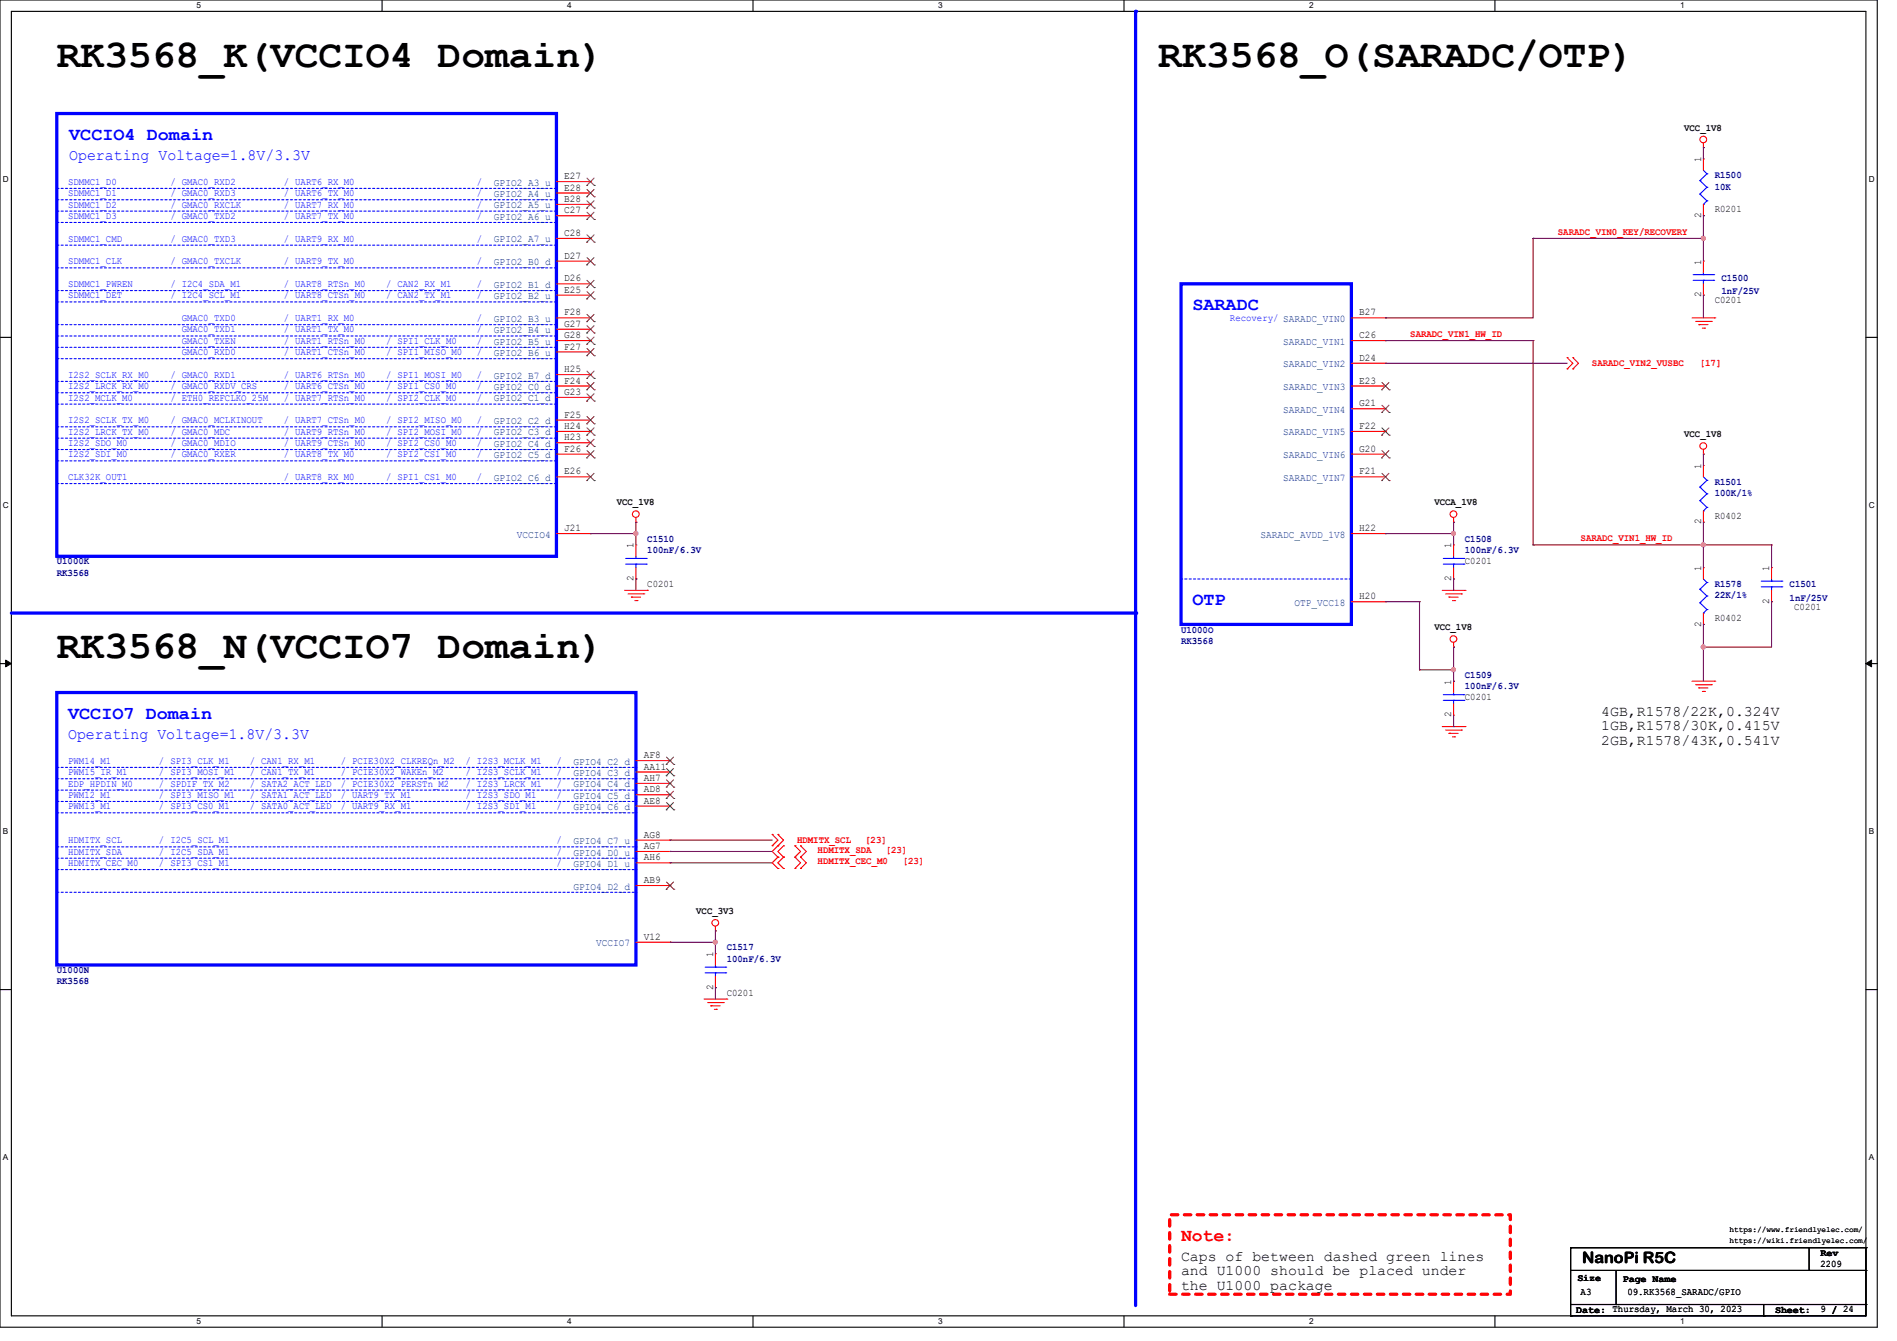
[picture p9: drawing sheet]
<svg xmlns="http://www.w3.org/2000/svg" width="297mm" height="210mm" viewBox="0 0 297 210" stroke-linecap="round" stroke-linejoin="round" font-family="sans-serif">
<path d="M0 0h293.9v207.9h-293.9zM1.8 1.8h290.3v204.3h-290.3z" fill="none" stroke="#000" stroke-width=".17"/>
<g fill="#fff">
<path d="M30.8 .2h.7v1.4h-.7z"/>
<path d="M30.8 206.2h.7v1.4h-.7z"/>
</g>
<path d="M59.8 0v1.8M59.8 206.1v1.8" fill="none" stroke="#000" stroke-width=".17"/>
<g fill="#fff">
<path d="M88.8 .2h.7v1.4h-.7z"/>
<path d="M88.8 206.2h.7v1.4h-.7z"/>
</g>
<path d="M117.9 0v1.8M117.9 206.1v1.8" fill="none" stroke="#000" stroke-width=".17"/>
<g fill="#fff">
<path d="M146.9 .2h.7v1.4h-.7z"/>
<path d="M146.9 206.2h.7v1.4h-.7z"/>
</g>
<path d="M176 0v1.8M176 206.1v1.8" fill="none" stroke="#000" stroke-width=".17"/>
<g fill="#fff">
<path d="M205 .2h.7v1.4h-.7z"/>
<path d="M205 206.2h.7v1.4h-.7z"/>
</g>
<path d="M234.1 0v1.8M234.1 206.1v1.8" fill="none" stroke="#000" stroke-width=".17"/>
<g fill="#fff">
<path d="M263.1 .2h.6v1.4h-.6z"/>
<path d="M263.1 206.2h.6v1.4h-.6z"/>
<path d="M.5 27.3h.9v1.4h-.9z"/>
<path d="M292.6 27.3h.9v1.4h-.9z"/>
<path d="M.5 78.4h.9v1.4h-.9z"/>
<path d="M292.6 78.4h.9v1.4h-.9z"/>
</g>
<path d="M0 52.8h1.8M292.1 52.8h1.8" fill="none" stroke="#000" stroke-width=".17"/>
<g fill="#fff">
<path d="M.5 129.5h.8v1.4h-.8z"/>
<path d="M292.6 129.5h.8v1.4h-.8z"/>
</g>
<path d="M0 103.9h1.8M292.1 103.9h1.8" fill="none" stroke="#000" stroke-width=".17"/>
<path d="M.9 103.4l.9 .5-.9 .5zM292.1 103.9l.9-.5v1z" fill="#000" stroke="#000" stroke-width=".16"/>
<g fill="#fff">
<path d="M.5 180.5h.8v1.4h-.8z"/>
<path d="M292.6 180.5h.8v1.4h-.8z"/>
</g>
<path d="M0 155h1.8M292.1 155h1.8" fill="none" stroke="#000" stroke-width=".17"/>
<path d="M1.8 96h176" fill="none" stroke="#00f" stroke-width=".51"/>
<circle cx="177.8" cy="96" r=".25" fill="#00f"/>
<path d="M177.8 1.8v94.2" fill="none" stroke="#00f" stroke-width=".51"/>
<circle cx="177.8" cy="1.8" r=".25" fill="#00f"/>
<path d="M183.1 190.2h53.4v12.5h-53.4z" fill="none" stroke="#f00" stroke-width=".51" stroke-dasharray="1 1"/>
<path d="M177.8 96v108.5" fill="none" stroke="#00f" stroke-width=".51"/>
<circle cx="177.8" cy="96" r=".25" fill="#00f"/>
<g fill="none" stroke="#f00" stroke-width=".17">
<path d="M87.1 28.4h5.4M87.1 30.2h5.4M87.1 32h5.4M87.1 33.8h5.4M87.1 37.3h5.4M92.5 28.4h.1M92.5 30.2h.1M92.5 32h.1M92.5 33.8h.1M92.5 37.3h.1M266.7 23.1h.1M266.7 24.9h.1"/>
<path d="M266.7 33.8h.1M266.7 22.4v.7M266.7 24.9v1.8M266.7 32v1.8M87.1 49.8h5.4M87.1 40.9h5.4M87.1 44.4h5.4M87.1 46.2h5.4M87.1 51.6h5.4M87.1 53.3h5.4M87.1 55.1h5.4M87.1 58.7h5.4"/>
<path d="M92.5 40.9h.1M92.5 44.4h.1M92.5 46.2h.1M92.5 49.8h.1M92.5 51.6h.1M92.5 53.3h.1M92.5 55.1h.1M92.5 58.7h.1M211.6 49.8h5.3M211.6 53.3h5.3M211.6 56.9h5.3M216.9 49.8h.1"/>
<path d="M216.9 53.3h.1M216.9 56.9h.1M245.4 57.8h.1M245.4 56h.1M245.4 56l.9 .9-.9 .9M246.3 57.8h.1M246.3 56h.1M246.3 56l.8 .9-.8 .9M264.9 49.8h3.6M265.5 50.3h2.4M266 50.8h.1M266 50.8h1.4"/>
<path d="M266.5 51.4h.4M266.7 40.9h.1M266.7 46.2h.1M266.7 40.9v1.8M266.7 44.4v1.8M266.9 51.4h.1M267.9 50.3h.1M268.5 49.8h.1M87.1 60.5h5.4M87.1 62.2h5.4M87.1 65.8h5.4M87.1 67.6h5.4"/>
<path d="M87.1 69.3h5.4M87.1 71.1h5.4M87.1 74.7h5.4M92.5 60.5h.1M92.5 62.2h.1M92.5 65.8h.1M92.5 67.6h.1M92.5 69.3h.1M92.5 71.1h.1M92.5 74.7h.1M211.6 60.5h5.3M211.6 67.6h5.3"/>
<path d="M211.6 71.1h5.3M211.6 74.7h5.3M211.6 64h5.3M216.9 60.5h.1M216.9 64h.1M216.9 67.6h.1M216.9 71.1h.1M216.9 74.7h.1M266.7 71.1h.1M266.7 72.9h.1M266.7 70.4v.7M266.7 72.9v1.8"/>
<path d="M87.1 83.6h5.4M92.5 83.6h.1M97.8 92.5h3.5M98.3 93h2.5M98.8 93.5h.1M98.8 93.5h1.5M99.4 94.1h.3M99.6 81.8h.1M99.6 85.3h.1M99.6 90.7h.1M99.6 81.1v.7M99.6 85.3v1.8"/>
<path d="M99.6 88.9v1.8M99.7 94.1h.1M100.8 93h.1M101.3 92.5h.1M211.6 83.6h5.3M211.6 94.2h5.3M216.9 83.6h.1M216.9 94.2h.1M225.8 92.5h3.6M226.4 93h2.4M226.9 93.5h.1M226.9 93.5h1.4"/>
<path d="M227.4 94.1h.4M227.6 81.8h.1M227.6 85.3h.1M227.6 90.7h.1M227.6 81.1v.7M227.6 85.3v1.8M227.6 88.9v1.8M227.8 94.1h.1M228.8 93h.1M229.4 92.5h.1M266.7 81.8h.1M266.7 88.9h.1"/>
<path d="M266.7 97.8h.1M266.7 80v1.8M266.7 88.9v1.8M266.7 96v1.8M277.4 88.9h.1M277.4 94.2h.1M277.4 88.9v1.8M277.4 92.5v1.7M99.6 119.1h5.3M104.9 119.1h.1M225.8 113.8h3.6M226.4 114.3h2.4"/>
<path d="M226.9 114.9h.1M226.9 114.9h1.4M227.4 115.4h.4M227.6 101.3h.1M227.6 106.7h.1M227.6 112h.1M227.6 100.6v.7M227.6 106.7v1.8M227.6 110.2v1.8M227.8 115.4h.1M228.8 114.3h.1M229.4 113.8h.1"/>
<path d="M264.9 106.7h3.6M265.5 107.2h2.4M266 107.7h.1M266 107.7h1.4M266.5 108.3h.4M266.9 108.3h.1M267.9 107.2h.1M268.5 106.7h.1M99.6 120.9h5.3M99.6 122.7h5.3M99.6 124.5h5.3M99.6 126.2h5.3"/>
<path d="M99.6 131.6h5.3M99.6 133.4h5.3M99.6 135.1h5.3M99.6 138.7h5.3M104.9 120.9h.1M104.9 122.7h.1M104.9 124.5h.1M104.9 126.2h.1M104.9 131.6h.1M104.9 133.4h.1M104.9 135.1h.1M104.9 138.7h.1"/>
<path d="M120.9 132.5h.1M120.9 130.7h.1M120.9 130.7l.9 .9-.9 .9M121.8 134.2h.1M121.8 136h.1M121.8 132.5h.1M121.8 130.7h.1M121.8 134.2l-.9 .9 .9 .9M121.8 130.7l.9 .9-1.8 1.8 .9 .8M122.7 136h.1M122.7 134.2h.1M122.7 132.5h.1"/>
<path d="M122.7 134.2l-.9 .9 .9 .9M122.7 132.5l-.9 .9 .9 .8M124.5 136h.1M124.5 134.2h.1M124.5 132.5h.1M124.5 134.2l.8 .9-.8 .9M124.5 132.5l.8 .9-.8 .8M125.3 136h.1M125.3 134.2h.1M125.3 132.5h.1M125.3 134.2l.9 .9-.9 .9M125.3 132.5l.9 .9-.9 .8"/>
<path d="M99.6 147.6h5.3M104.9 147.6h.1M110.2 156.5h3.6M110.8 157h2.4M111.3 157.5h.1M111.3 157.5h1.4M111.8 158.1h.4M112 145.8h.1M112 149.4h.1M112 154.7h.1M112 145.1v.7M112 149.4v1.7"/>
<path d="M112 152.9v1.8M112.2 158.1h.1M113.2 157h.1M113.8 156.5h.1"/>
<circle cx="266.7" cy="21.8" r=".52"/>
<circle cx="266.7" cy="69.8" r=".52"/>
<circle cx="99.6" cy="80.5" r=".52"/>
<circle cx="227.6" cy="80.5" r=".52"/>
<circle cx="227.6" cy="100.1" r=".52"/>
<circle cx="112" cy="144.5" r=".52"/>
</g>
<g fill="none" stroke="#000" stroke-width=".17">
<path d="M245.9 195.4h.1M245.9 199h46.2M245.9 195.4v10.7M245.9 195.4h46.2M253 199v5.3M283.3 199h.1M283.3 195.4v3.6M292.1 199h.1M292.1 195.4h.1M292.1 195.4v10.7h-46.2M245.9 206.1h.1M245.9 204.3h46.2"/>
<path d="M253 204.3h.1M256.6 204.3h.1M276.1 206.1h.1M276.1 204.3v1.8M292.1 204.3h.1"/>
</g>
<g fill="none" stroke="#00f" stroke-width=".17">
<path d="M266.1 28.3h.1M266.1 30.4h.1M266.1 28.3l1.2 1M266.1 30.4l1.2 1.1M266.7 32h.1M266.7 26.7l.6 .5M267.3 27.2h.1M267.3 29.3h.1M267.3 31.5h.1M267.3 27.2l-1.2 1.1M267.3 29.3l-1.2 1.1M267.3 31.5l-.6 .5"/>
<path d="M265.1 43.9h3.2M265.1 43h3.2M266.7 43h.1M266.7 43.9h.1M266.7 42.7v.3M266.7 43.9v.5M268.3 43.9h.1M268.3 43h.1M266.1 76.3h.1M266.1 78.4h.1M266.1 76.3l1.2 1M266.1 78.4l1.2 1.1"/>
<path d="M266.7 74.7l.6 .5M267.3 75.2h.1M267.3 77.3h.1M267.3 79.5h.1M267.3 75.2l-1.2 1.1M267.3 77.3l-1.2 1.1M267.3 79.5l-.6 .5M98 88.3h3.2M98 87.5h3.2M99.6 87.5h.1M99.6 88.3h.1M99.6 87.1v.4"/>
<path d="M99.6 88.3v.6M101.2 88.3h.1M101.2 87.5h.1M226 88.3h3.2M226 87.5h3.2M227.6 87.5h.1M227.6 88.3h.1M227.6 87.1v.4M227.6 88.3v.6M229.2 88.3h.1M229.2 87.5h.1M266.1 92.3h.1"/>
<path d="M266.1 94.4h.1M266.1 92.3l1.2 1M266.1 94.4l1.2 1.1M266.7 80h.1M266.7 96h.1M266.7 90.7l.6 .5M267.3 91.2h.1M267.3 93.3h.1M267.3 95.5h.1M267.3 91.2l-1.2 1.1M267.3 93.3l-1.2 1.1M267.3 95.5l-.6 .5"/>
<path d="M275.8 91.9h3.2M275.8 91h3.2M277.4 91h.1M277.4 91.9h.1M277.4 90.7v.3M277.4 91.9v.6M279 91.9h.1M279 91h.1M226 109.7h3.2M226 108.8h3.2M227.6 108.8h.1M227.6 109.7h.1"/>
<path d="M227.6 108.5v.3M227.6 109.7v.5M229.2 109.7h.1M229.2 108.8h.1M110.4 152.4h3.2M110.4 151.5h3.2M112 151.5h.1M112 152.4h.1M112 151.1v.4M112 152.4v.5M113.6 152.4h.1M113.6 151.5h.1"/>
</g>
<g fill="none" stroke="#00f" stroke-width=".17" stroke-dasharray=".3 .3">
<path d="M8.9 34.8h78.2M8.9 29.5h78.2M8.9 31.3h78.2M8.9 38.4h78.2M8.9 33.1h78.2M87.1 34.8h.1M87.1 29.5h.1M87.1 31.3h.1M87.1 38.4h.1M87.1 33.1h.1M8.9 52.6h78.2M8.9 54.4h78.2"/>
<path d="M8.9 50.8h78.2M8.9 45.5h78.2M8.9 56.2h78.2M8.9 47.3h78.2M8.9 42h78.2M8.9 59.7h78.2M87.1 52.6h.1M87.1 54.4h.1M87.1 50.8h.1M87.1 45.5h.1M87.1 56.2h.1M87.1 47.3h.1"/>
<path d="M87.1 42h.1M87.1 59.7h.1M8.9 63.3h78.2M8.9 61.5h78.2M8.9 70.4h78.2M8.9 75.7h78.2M8.9 68.6h78.2M8.9 72.2h78.2M8.9 66.8h78.2M87.1 63.3h.1M87.1 61.5h.1M87.1 70.4h.1"/>
<path d="M87.1 75.7h.1M87.1 68.6h.1M87.1 72.2h.1M87.1 66.8h.1M184.9 90.7h.1M211.6 90.7h-26.7M8.9 122h90.7M8.9 134.4h90.7M8.9 125.5h90.7M8.9 136.2h90.7M8.9 127.3h90.7M8.9 139.7h90.7"/>
<path d="M8.9 120.2h90.7M8.9 123.7h90.7M8.9 132.6h90.7M99.6 122h.1M99.6 134.4h.1M99.6 125.5h.1M99.6 136.2h.1M99.6 127.3h.1M99.6 139.7h.1M99.6 120.2h.1M99.6 123.7h.1M99.6 132.6h.1"/>
</g>
<path d="M8.9 17.8h78.2v69.3h-78.2zM184.9 44.4h26.7v53.4h-26.7zM8.9 108.5h90.7v42.6h-90.7z" fill="none" stroke="#00f" stroke-width=".51"/>
<g fill="none" stroke="#7f3f00" stroke-width=".16">
<path d="M91.9 29h.1M91.9 30.8h.1M91.9 32.6h.1M91.9 34.4h.1M91.9 37.9h.1M91.9 27.9l1.1 1.1M91.9 29.7l1.1 1.1M91.9 31.5l1.1 1.1M91.9 33.2l1.1 1.2M91.9 36.8l1.1 1.1M93 27.9l-1.1 1.1M93 29.7l-1.1 1.1"/>
<path d="M93 31.5l-1.1 1.1M93 33.2l-1.1 1.2M93 36.8l-1.1 1.1M93 29h.1M93 30.8h.1M93 32.6h.1M93 34.4h.1M93 37.9h.1M91.9 41.5h.1M91.9 45h.1M91.9 46.8h.1M91.9 50.4h.1"/>
<path d="M91.9 52.2h.1M91.9 53.9h.1M91.9 55.7h.1M91.9 59.3h.1M91.9 40.3l1.1 1.2M91.9 43.9l1.1 1.1M91.9 45.7l1.1 1.1M91.9 49.2l1.1 1.2M91.9 51l1.1 1.2M91.9 52.8l1.1 1.1M91.9 54.6l1.1 1.1M91.9 58.1l1.1 1.2"/>
<path d="M91.9 59.9l1.1 1.1M93 40.3l-1.1 1.2M93 43.9l-1.1 1.1M93 45.7l-1.1 1.1M93 49.2l-1.1 1.2M93 51l-1.1 1.2M93 52.8l-1.1 1.1M93 54.6l-1.1 1.1M93 58.1l-1.1 1.2M93 59.9l-1.1 1.1M93 41.5h.1M93 45h.1"/>
<path d="M93 46.8h.1M93 50.4h.1M93 52.2h.1M93 53.9h.1M93 55.7h.1M93 59.3h.1M216.4 59.9l1.1 1.1M217.5 59.9l-1.2 1.1M91.9 61h.1M91.9 62.8h.1M91.9 66.4h.1M91.9 68.2h.1"/>
<path d="M91.9 69.9h.1M91.9 71.7h.1M91.9 75.3h.1M91.9 61.7l1.1 1.1M91.9 65.2l1.1 1.2M91.9 67l1.1 1.2M91.9 68.8l1.1 1.1M91.9 70.6l1.1 1.1M91.9 74.1l1.1 1.2M93 61.7l-1.1 1.1M93 65.2l-1.1 1.2M93 67l-1.1 1.2"/>
<path d="M93 68.8l-1.1 1.1M93 70.6l-1.1 1.1M93 74.1l-1.1 1.2M93 61h.1M93 62.8h.1M93 66.4h.1M93 68.2h.1M93 69.9h.1M93 71.7h.1M93 75.3h.1M216.3 61h.1M216.3 64.6h.1"/>
<path d="M216.3 68.2h.1M216.3 71.7h.1M216.3 75.3h.1M216.4 63.5l1.1 1.1M216.4 67l1.1 1.2M216.4 70.6l1.1 1.1M216.4 74.1l1.1 1.2M217.5 63.5l-1.2 1.1M217.5 67l-1.2 1.2M217.5 70.6l-1.2 1.1M217.5 74.1l-1.2 1.2M217.5 61h.1"/>
<path d="M217.5 64.6h.1M217.5 68.2h.1M217.5 71.7h.1M217.5 75.3h.1M104.3 119.7h.1M104.4 118.6l1.1 1.1M105.5 118.6l-1.2 1.1M105.5 119.7h.1M104.3 121.5h.1M104.3 123.3h.1M104.3 125.1h.1M104.3 126.8h.1"/>
<path d="M104.3 139.3h.1M104.4 120.4l1.1 1.1M104.4 122.1l1.1 1.2M104.4 123.9l1.1 1.2M104.4 125.7l1.1 1.1M104.4 138.1l1.1 1.2M105.5 120.4l-1.2 1.1M105.5 122.1l-1.2 1.2M105.5 123.9l-1.2 1.2M105.5 125.7l-1.2 1.1M105.5 138.1l-1.2 1.2M105.5 121.5h.1"/>
<path d="M105.5 123.3h.1M105.5 125.1h.1M105.5 126.8h.1M105.5 139.3h.1"/>
</g>
<g fill="none" stroke="#7f003f" stroke-width=".17">
<path d="M240 37.3h.1M240 37.3h26.7M240 37.3v12.5h-23.1M266.7 23.1h.1M266.7 33.8h.1M266.7 37.3h.1M266.7 23.1v1.8M266.7 33.8v7.1M216.9 53.3h.1M216.9 56.9h.1M216.9 49.8h.1M216.9 53.3h23.1"/>
<path d="M216.9 56.9h28.5M240 53.3h.1M240 53.3v32M266.7 46.2h.1M266.7 46.2v3.6M266.7 71.1h.1M266.7 71.1v1.8M92.5 83.6h.1M92.5 83.6h7.1M99.6 83.6h.1M99.6 90.7h.1M99.6 81.8h.1"/>
<path d="M99.6 81.8v3.5M99.6 90.7v1.8M216.9 83.6h.1M216.9 94.2h.1M216.9 83.6h10.7M216.9 94.2h5.4M222.3 94.2h.1M222.3 94.2v10.7M227.6 81.8h.1M227.6 83.6h.1M227.6 90.7h.1M227.6 81.8v3.5"/>
<path d="M227.6 90.7v1.8M240 85.3h.1M240 85.3h37.4M266.7 81.8h.1M266.7 85.3h.1M266.7 97.8h.1M266.7 81.8v7.1M266.7 97.8v8.9M277.4 85.3h.1M277.4 94.2h.1M277.4 85.3v3.6M277.4 94.2v7.1h-10.7"/>
<path d="M222.3 104.9h.1M222.3 104.9h5.3M227.6 101.3h.1M227.6 113.8h.1M227.6 106.7h.1M227.6 101.3v5.4M227.6 112v1.8M266.7 101.3h.1M104.9 135.1h.1M104.9 131.6h.1M104.9 133.4h.1M104.9 135.1h16"/>
<path d="M104.9 131.6h16M104.9 133.4h16M104.9 147.6h.1M104.9 147.6h7.1M112 147.6h.1M112 154.7h.1M112 145.8h.1M112 145.8v3.6M112 154.7v1.8"/>
</g>
<g fill="#f0f" stroke="#f0f" stroke-width=".17">
<circle cx="112" cy="147.6" r=".32"/>
<circle cx="227.6" cy="83.5" r=".32"/>
<circle cx="266.7" cy="37.3" r=".32"/>
<circle cx="99.5" cy="83.5" r=".32"/>
<circle cx="266.7" cy="85.3" r=".32"/>
<circle cx="227.6" cy="104.9" r=".32"/>
<circle cx="266.7" cy="101.3" r=".32"/>
</g>
<g font-size="6.2">
<text x="8.9" y="10.5">RK3568_K(VCCIO4 Domain)</text>
<text x="181.4" y="10.5">RK3568_O(SARADC/OTP)</text>
<text x="8.9" y="103">RK3568_N(VCCIO7 Domain)</text>
</g>
<g font-size="2.8" fill="#00f">
<text x="10.8" y="21.9">VCCIO4 Domain</text>
<text x="186.7" y="48.6">SARADC</text>
<text x="186.7" y="94.8">OTP</text>
<text x="10.7" y="112.6">VCCIO7 Domain</text>
</g>
<text font-size="2.8" fill="#f00" x="184.9" y="194.4">Note:</text>
<g font-size="2.5" fill="#00f">
<text x="10.8" y="25.1">Operating Voltage=1.8V/3.3V</text>
<text x="10.7" y="115.7">Operating Voltage=1.8V/3.3V</text>
</g>
<text font-size="2.5" x="247.7" y="197.7">NanoPi R5C</text>
<g font-size="2.3">
<text x="250.7" y="112.1">4GB,R1578/22K,0.324V</text>
<text x="250.7" y="114.4">1GB,R1578/30K,0.415V</text>
<text x="250.7" y="116.7">2GB,R1578/43K,0.541V</text>
<text x="184.9" y="197.4">Caps of between dashed green lines</text>
<text x="184.9" y="199.7">and U1000 should be placed under</text>
<text x="184.9" y="202">the U1000 package</text>
</g>
<g font-size="1.6">
<text x="263.7" y="20.5">VCC_1V8</text>
<text x="88.3" y="28.1">E27</text>
<text x="88.3" y="29.8">E28</text>
<text x="266.3" y="25.4" transform="rotate(-90 266.3 25.4)">1</text>
<text x="88.3" y="31.6">B28</text>
<text x="88.3" y="33.4">C27</text>
<text x="266.3" y="34.1" transform="rotate(-90 266.3 34.1)">2</text>
<text x="268.5" y="33.2">R0201</text>
<text x="88.3" y="37">C28</text>
<text x="88.3" y="40.5">D27</text>
<text x="266.3" y="41.4" transform="rotate(-90 266.3 41.4)">1</text>
<text x="88.3" y="44.1">D26</text>
<text x="88.3" y="45.8">E25</text>
<text x="266.3" y="46.6" transform="rotate(-90 266.3 46.6)">2</text>
<text x="268.5" y="47.5">C0201</text>
<text x="88.3" y="49.4">F28</text>
<text x="88.3" y="51.2">G27</text>
<text x="88.3" y="53">G28</text>
<text x="212.8" y="49.4">B27</text>
<text x="212.8" y="53">C26</text>
<text x="88.3" y="54.7">F27</text>
<text x="88.3" y="58.3">H25</text>
<text x="212.8" y="56.5">D24</text>
<text x="88.3" y="60.1">F24</text>
<text x="88.3" y="61.8">G23</text>
<text x="88.3" y="65.4">F25</text>
<text x="212.8" y="60.1">E23</text>
<text x="212.8" y="63.6">G21</text>
<text x="88.3" y="67.2">H24</text>
<text x="88.3" y="69">H23</text>
<text x="88.3" y="70.7">F26</text>
<text x="212.8" y="67.2">F22</text>
<text x="212.8" y="70.7">G20</text>
<text x="263.7" y="68.5">VCC_1V8</text>
<text x="88.3" y="74.3">E26</text>
<text x="212.8" y="74.3">F21</text>
<text x="266.3" y="73.4" transform="rotate(-90 266.3 73.4)">1</text>
<text x="88.3" y="83.2">J21</text>
<text x="96.6" y="79.2">VCC_1V8</text>
<text x="212.8" y="83.2">H22</text>
<text x="224.6" y="79.2">VCCA_1V8</text>
<text x="266.3" y="82.1" transform="rotate(-90 266.3 82.1)">2</text>
<text x="268.5" y="81.2">R0402</text>
<text x="99.2" y="85.9" transform="rotate(-90 99.2 85.9)">1</text>
<text x="227.2" y="85.9" transform="rotate(-90 227.2 85.9)">1</text>
<text x="229.4" y="88.3">C0201</text>
<text x="266.3" y="89.5" transform="rotate(-90 266.3 89.5)">1</text>
<text x="277" y="89.5" transform="rotate(-90 277 89.5)">1</text>
<text x="99.2" y="91" transform="rotate(-90 99.2 91)">2</text>
<text x="101.3" y="91.9">C0201</text>
<text x="212.8" y="93.9">H20</text>
<text x="227.2" y="91" transform="rotate(-90 227.2 91)">2</text>
<text x="277" y="94.6" transform="rotate(-90 277 94.6)">2</text>
<text x="280.9" y="95.5">C0201</text>
<text x="224.6" y="98.7">VCC_1V8</text>
<text x="266.3" y="98.1" transform="rotate(-90 266.3 98.1)">2</text>
<text x="268.5" y="97.2">R0402</text>
<text x="227.2" y="107.2" transform="rotate(-90 227.2 107.2)">1</text>
<text x="227.2" y="112.4" transform="rotate(-90 227.2 112.4)">2</text>
<text x="229.4" y="109.7">C0201</text>
<text x="100.8" y="118.7">AF8</text>
<text x="100.8" y="120.5">AA11</text>
<text x="100.8" y="122.3">AH7</text>
<text x="100.8" y="124.1">AD8</text>
<text x="100.8" y="125.9">AE8</text>
<text x="100.8" y="131.2">AG8</text>
<text x="100.8" y="133">AG7</text>
<text x="100.8" y="134.7">AH6</text>
<text x="100.8" y="138.3">AB9</text>
<text x="109" y="143.2">VCC_3V3</text>
<text x="100.8" y="147.2">V12</text>
<text x="111.6" y="149.9" transform="rotate(-90 111.6 149.9)">1</text>
<text x="111.6" y="155" transform="rotate(-90 111.6 155)">2</text>
<text x="113.8" y="155.9">C0201</text>
<text x="285" y="196.7">Rev</text>
<text x="247" y="200.6">Size</text>
<text x="247.5" y="202.9">A3</text>
<text x="254.1" y="200.7">Page Name</text>
<text x="254.8" y="202.9">09.RK3568_SARADC/GPIO</text>
<text x="285" y="198.4">2209</text>
<text x="246.8" y="205.6">Date: Thursday, March 30, 2023</text>
<text x="277.9" y="205.6">Sheet:</text>
<text x="285" y="205.5">9 / 24</text>
</g>
<g font-size="1.6" fill="#00f">
<text x="10.7" y="29">SDMMC1_D0</text>
<text x="26.7" y="29">/ GMAC0_RXD2</text>
<text x="44.4" y="29">/ UART6_RX_M0</text>
<text x="74.7" y="29">/</text>
<text x="10.7" y="30.7">SDMMC1_D1</text>
<text x="10.7" y="34.3">SDMMC1_D3</text>
<text x="10.7" y="32.5">SDMMC1_D2</text>
<text x="26.7" y="32.5">/ GMAC0_RXCLK</text>
<text x="26.7" y="30.7">/ GMAC0_RXD3</text>
<text x="26.7" y="34.3">/ GMAC0_TXD2</text>
<text x="44.4" y="30.7">/ UART6_TX_M0</text>
<text x="44.4" y="34.3">/ UART7_TX_M0</text>
<text x="44.4" y="32.5">/ UART7_RX_M0</text>
<text x="74.7" y="32.5">/</text>
<text x="74.7" y="34.3">/</text>
<text x="74.7" y="30.7">/</text>
<text x="10.7" y="37.8">SDMMC1_CMD</text>
<text x="10.7" y="41.4">SDMMC1_CLK</text>
<text x="26.7" y="37.8">/ GMAC0_TXD3</text>
<text x="26.7" y="41.4">/ GMAC0_TXCLK</text>
<text x="44.4" y="37.8">/ UART9_RX_M0</text>
<text x="44.4" y="41.4">/ UART9_TX_M0</text>
<text x="74.7" y="37.8">/</text>
<text x="74.7" y="41.4">/</text>
<text x="10.7" y="46.7">SDMMC1_DET</text>
<text x="10.7" y="45">SDMMC1_PWREN</text>
<text x="26.7" y="45">/ I2C4_SDA_M1</text>
<text x="26.7" y="46.7">/ I2C4_SCL_M1</text>
<text x="44.4" y="45">/ UART8_RTSn_M0</text>
<text x="44.4" y="46.7">/ UART8_CTSn_M0</text>
<text x="60.5" y="46.7">/ CAN2_TX_M1</text>
<text x="60.5" y="45">/ CAN2_RX_M1</text>
<text x="74.7" y="45">/</text>
<text x="74.7" y="46.7">/</text>
<text x="28.4" y="53.8">GMAC0_TXEN</text>
<text x="28.4" y="52.1">GMAC0_TXD1</text>
<text x="28.4" y="50.3">GMAC0_TXD0</text>
<text x="44.4" y="52.1">/ UART1_TX_M0</text>
<text x="44.4" y="50.3">/ UART1_RX_M0</text>
<text x="44.4" y="53.8">/ UART1_RTSn_M0</text>
<text x="60.5" y="53.8">/ SPI1_CLK_M0</text>
<text x="74.7" y="53.8">/</text>
<text x="74.7" y="52.1">/</text>
<text x="74.7" y="50.3">/</text>
<text x="192.6" y="50.3">Recovery/ SARADC_VIN0</text>
<text x="10.7" y="59.2">I2S2_SCLK_RX_M0</text>
<text x="26.7" y="59.2">/ GMAC0_RXD1</text>
<text x="28.4" y="55.6">GMAC0_RXD0</text>
<text x="44.4" y="59.2">/ UART6_RTSn_M0</text>
<text x="44.4" y="55.6">/ UART1_CTSn_M0</text>
<text x="60.5" y="55.6">/ SPI1_MISO_M0</text>
<text x="60.5" y="59.2">/ SPI1_MOSI_M0</text>
<text x="74.7" y="55.6">/</text>
<text x="74.7" y="59.2">/</text>
<text x="10.7" y="61">I2S2_LRCK_RX_M0</text>
<text x="10.7" y="62.7">I2S2_MCLK_M0</text>
<text x="26.7" y="61">/ GMAC0_RXDV_CRS</text>
<text x="26.7" y="62.7">/ ETH0_REFCLKO_25M</text>
<text x="44.4" y="61">/ UART6_CTSn_M0</text>
<text x="44.4" y="62.7">/ UART7_RTSn_M0</text>
<text x="60.4" y="61">/ SPI1_CS0_M0</text>
<text x="60.5" y="62.7">/ SPI2_CLK_M0</text>
<text x="74.7" y="61">/</text>
<text x="74.7" y="62.7">/</text>
<text x="10.7" y="68.1">I2S2_LRCK_TX_M0</text>
<text x="10.7" y="69.8">I2S2_SDO_M0</text>
<text x="10.7" y="66.3">I2S2_SCLK_TX_M0</text>
<text x="10.7" y="71.6">I2S2_SDI_M0</text>
<text x="26.7" y="68.1">/ GMAC0_MDC</text>
<text x="26.7" y="66.3">/ GMAC0_MCLKINOUT</text>
<text x="26.7" y="71.6">/ GMAC0_RXER</text>
<text x="26.7" y="69.8">/ GMAC0_MDIO</text>
<text x="44.4" y="71.6">/ UART8_TX_M0</text>
<text x="44.4" y="68.1">/ UART9_RTSn_M0</text>
<text x="44.4" y="69.8">/ UART9_CTSn_M0</text>
<text x="44.4" y="66.3">/ UART7_CTSn_M0</text>
<text x="60.5" y="66.3">/ SPI2_MISO_M0</text>
<text x="60.5" y="71.6">/ SPI2_CS1_M0</text>
<text x="60.5" y="68.1">/ SPI2_MOSI_M0</text>
<text x="60.5" y="69.8">/ SPI2_CS0_M0</text>
<text x="74.7" y="66.3">/</text>
<text x="74.7" y="69.8">/</text>
<text x="74.7" y="71.6">/</text>
<text x="74.7" y="68.1">/</text>
<text x="10.7" y="75.2">CLK32K_OUT1</text>
<text x="44.4" y="75.2">/ UART8_RX_M0</text>
<text x="60.5" y="75.2">/ SPI1_CS1_M0</text>
<text x="74.7" y="75.2">/</text>
<text x="10.7" y="119.6">PWM14_M1</text>
<text x="24.9" y="119.6">/ SPI3_CLK_M1</text>
<text x="39.1" y="119.6">/ CAN1_RX_M1</text>
<text x="53.3" y="119.6">/ PCIE30X2_CLKREQn_M2</text>
<text x="72.9" y="119.6">/ I2S3_MCLK_M1</text>
<text x="87.1" y="119.6">/</text>
<text x="10.7" y="125">PWM12_M1</text>
<text x="10.7" y="123.2">EDP_HPDIN_M0</text>
<text x="10.7" y="121.4">PWM15_IR_M1</text>
<text x="24.9" y="125">/ SPI3_MISO_M1</text>
<text x="24.9" y="123.2">/ SPDIF_TX_M2</text>
<text x="24.9" y="121.4">/ SPI3_MOSI_M1</text>
<text x="39.1" y="123.2">/ SATA2_ACT_LED</text>
<text x="39.1" y="125">/ SATA1_ACT_LED</text>
<text x="39.1" y="121.4">/ CAN1_TX_M1</text>
<text x="53.3" y="123.2">/ PCIE30X2_PERSTn_M2</text>
<text x="53.3" y="121.4">/ PCIE30X2_WAKEn_M2</text>
<text x="53.3" y="125">/ UART9_TX_M1</text>
<text x="72.9" y="121.4">/ I2S3_SCLK_M1</text>
<text x="72.9" y="125">/ I2S3_SDO_M1</text>
<text x="72.9" y="123.2">/ I2S3_LRCK_M1</text>
<text x="87.1" y="123.2">/</text>
<text x="87.1" y="121.4">/</text>
<text x="87.1" y="125">/</text>
<text x="10.7" y="126.7">PWM13_M1</text>
<text x="24.9" y="126.7">/ SPI3_CS0_M1</text>
<text x="39.1" y="126.7">/ SATA0_ACT_LED</text>
<text x="53.3" y="126.7">/ UART9_RX_M1</text>
<text x="72.9" y="126.7">/ I2S3_SDI_M1</text>
<text x="87.1" y="126.7">/</text>
<text x="10.7" y="133.9">HDMITX_SDA</text>
<text x="10.7" y="132.1">HDMITX_SCL</text>
<text x="10.7" y="135.6">HDMITX_CEC_M0</text>
<text x="24.9" y="133.9">/ I2C5_SDA_M1</text>
<text x="24.9" y="132.1">/ I2C5_SCL_M1</text>
<text x="24.9" y="135.6">/ SPI3_CS1_M1</text>
<text x="87.1" y="135.6">/</text>
<text x="87.1" y="133.9">/</text>
<text x="87.1" y="132.1">/</text>
</g>
<g font-size="1.6" fill="#003f7f">
<text x="77.3" y="29.1">GPIO2_A3_u</text>
<text x="77.3" y="30.9">GPIO2_A4_u</text>
<text x="77.3" y="32.6">GPIO2_A5_u</text>
<text x="77.3" y="34.4">GPIO2_A6_u</text>
<text x="77.3" y="38">GPIO2_A7_u</text>
<text x="77.3" y="41.5">GPIO2_B0_d</text>
<text x="77.3" y="45.1">GPIO2_B1_d</text>
<text x="77.3" y="46.9">GPIO2_B2_u</text>
<text x="77.3" y="50.4">GPIO2_B3_u</text>
<text x="77.3" y="52.2">GPIO2_B4_u</text>
<text x="77.3" y="54">GPIO2_B5_u</text>
<text x="200.9" y="54">SARADC_VIN1</text>
<text x="77.3" y="55.8">GPIO2_B6_u</text>
<text x="77.3" y="59.3">GPIO2_B7_d</text>
<text x="200.9" y="57.5">SARADC_VIN2</text>
<text x="77.3" y="61.1">GPIO2_C0_d</text>
<text x="77.3" y="62.9">GPIO2_C1_d</text>
<text x="200.9" y="61.1">SARADC_VIN3</text>
<text x="200.9" y="64.6">SARADC_VIN4</text>
<text x="77.3" y="66.4">GPIO2_C2_d</text>
<text x="77.3" y="68.2">GPIO2_C3_d</text>
<text x="77.3" y="70">GPIO2_C4_d</text>
<text x="77.3" y="71.8">GPIO2_C5_d</text>
<text x="200.9" y="68.2">SARADC_VIN5</text>
<text x="200.9" y="71.8">SARADC_VIN6</text>
<text x="77.3" y="75.3">GPIO2_C6_d</text>
<text x="200.9" y="75.3">SARADC_VIN7</text>
<text x="80.9" y="84.2">VCCIO4</text>
<text x="197.4" y="84.2">SARADC_AVDD_1V8</text>
<text x="202.7" y="94.9">OTP_VCC18</text>
<text x="89.8" y="119.8">GPIO4_C2_d</text>
<text x="89.8" y="121.5">GPIO4_C3_d</text>
<text x="89.8" y="123.3">GPIO4_C4_d</text>
<text x="89.8" y="125.1">GPIO4_C5_d</text>
<text x="89.8" y="126.9">GPIO4_C6_d</text>
<text x="89.8" y="132.2">GPIO4_C7_u</text>
<text x="89.8" y="134">GPIO4_D0_u</text>
<text x="89.8" y="135.8">GPIO4_D1_u</text>
<text x="89.8" y="139.3">GPIO4_D2_d</text>
<text x="93.3" y="148.2">VCCIO7</text>
</g>
<g font-size="1.6" fill="#00007f">
<text x="268.5" y="27.9">R1500</text>
<text x="268.5" y="29.7">10K</text>
<text x="269.5" y="43.9">C1500</text>
<text x="269.5" y="46.1">1nF/25V</text>
<text x="268.5" y="75.9">R1501</text>
<text x="268.5" y="77.7">100K/1%</text>
<text x="8.9" y="88.4">U1000K</text>
<text x="101.3" y="84.8">C1510</text>
<text x="101.3" y="86.6">100nF/6.3V</text>
<text x="229.4" y="84.8">C1508</text>
<text x="229.4" y="86.6">100nF/6.3V</text>
<text x="8.9" y="90.2">RK3568</text>
<text x="268.5" y="91.9">R1578</text>
<text x="268.5" y="93.7">22K/1%</text>
<text x="280.2" y="91.9">C1501</text>
<text x="280.2" y="94.1">1nF/25V</text>
<text x="184.9" y="100.8">RK3568</text>
<text x="184.9" y="99.1">U1000O</text>
<text x="229.4" y="106.2">C1509</text>
<text x="229.4" y="107.9">100nF/6.3V</text>
<text x="113.8" y="148.8">C1517</text>
<text x="8.9" y="154.2">RK3568</text>
<text x="8.9" y="152.4">U1000N</text>
<text x="113.8" y="150.6">100nF/6.3V</text>
</g>
<g font-size="1.6" fill="#f00">
<text x="243.9" y="36.8">SARADC_VIN0_KEY/RECOVERY</text>
<text x="220.8" y="52.8">SARADC_VIN1_HW_ID</text>
<text x="249.3" y="57.3">SARADC_VIN2_VUSBC</text>
<text x="266.1" y="57.3">[17]</text>
<text x="247.5" y="84.8">SARADC_VIN1_HW_ID</text>
<text x="124.8" y="131.9">HDMITX_SCL</text>
<text x="135.5" y="131.9">[23]</text>
<text x="128" y="135.3">HDMITX_CEC_M0</text>
<text x="128" y="133.6">HDMITX_SDA</text>
<text x="138.7" y="133.6">[23]</text>
<text x="141.3" y="135.3">[23]</text>
</g>
<g font-size="1.3">
<text x="30.8" y="1.3">5</text>
<text x="88.8" y="1.3">4</text>
<text x="146.9" y="1.3">3</text>
<text x="205" y="1.3">2</text>
<text x="263.1" y="1.3">1</text>
<text x=".5" y="28.4">D</text>
<text x="292.6" y="28.4">D</text>
<text x=".5" y="79.5">C</text>
<text x="292.6" y="79.5">C</text>
<text x=".5" y="130.6">B</text>
<text x="292.6" y="130.6">B</text>
<text x=".5" y="181.7">A</text>
<text x="292.6" y="181.7">A</text>
<text x="30.8" y="207.4">5</text>
<text x="88.8" y="207.4">4</text>
<text x="146.9" y="207.4">3</text>
<text x="205" y="207.4">2</text>
<text x="263.1" y="207.4">1</text>
</g>
<g font-size="1.2">
<text x="270.8" y="194.6">https://wiki.friendlyelec.com/</text>
<text x="270.8" y="192.9">https://www.friendlyelec.com/</text>
</g>
</svg>
